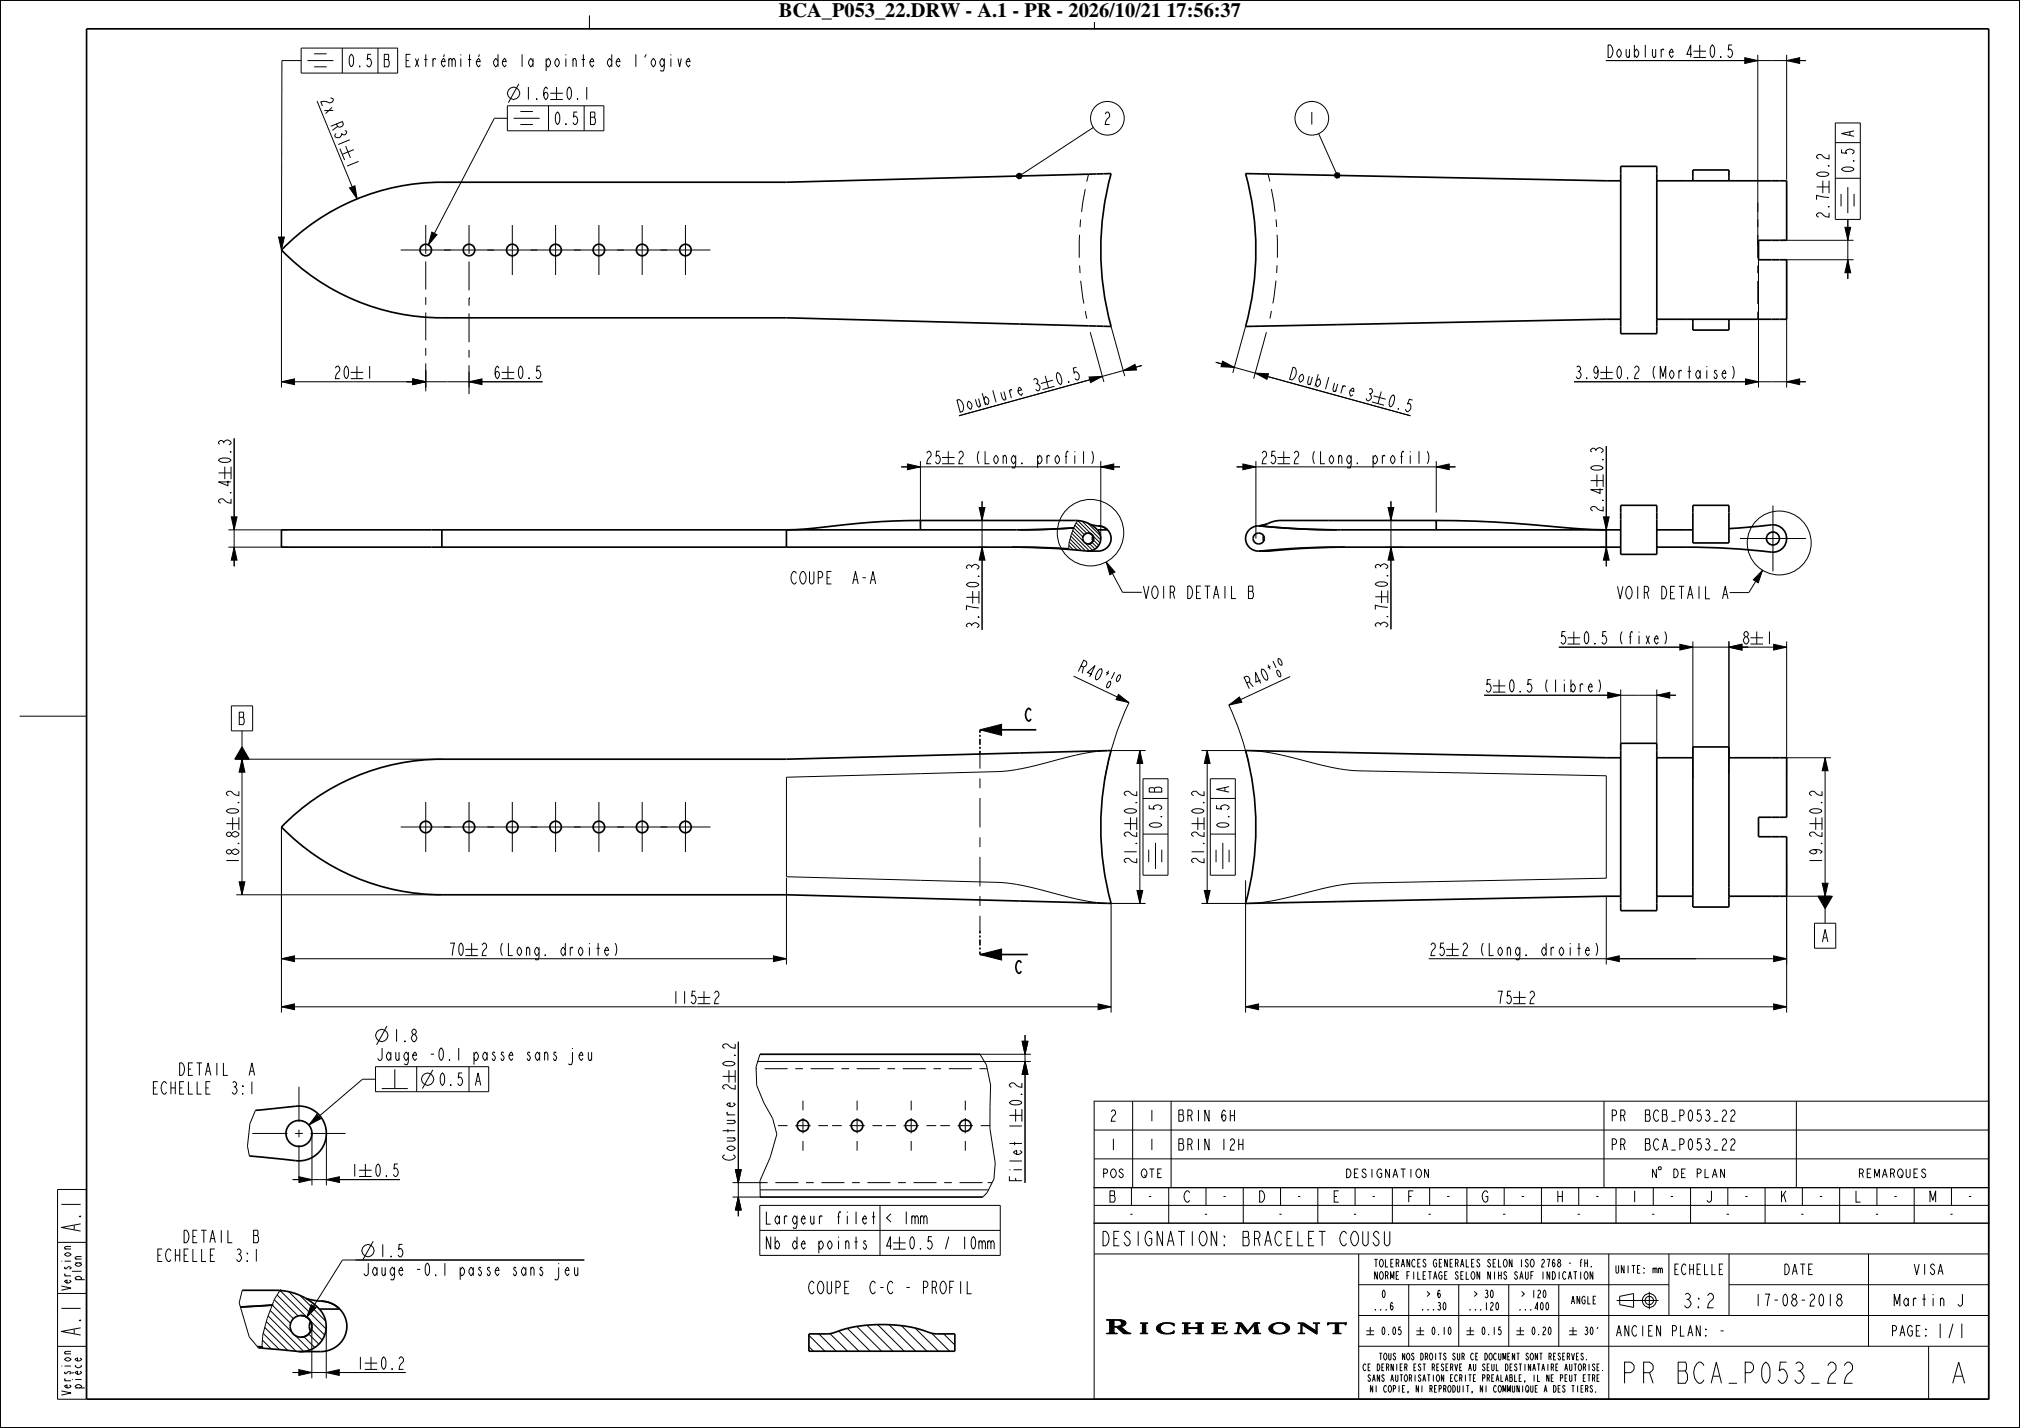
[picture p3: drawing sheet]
<svg xmlns="http://www.w3.org/2000/svg" width="420mm" height="297mm" viewBox="0 0 420 297" stroke-linecap="round" stroke-linejoin="round" font-family="sans-serif">
<g fill="none" stroke="#000" stroke-width=".35">
<path d="M0 0h420v297h-420zM18 6h395.5v285h-395.5zM337 37.6l-78-1.5a60 60 0 0 1 0 31.8l78-1.5M337 34.6h7.5v34.8h-7.5zM344.5 37.6h27v12.4h-5.9v4h5.9v12.4h-27M352 37.6v-2.2h7.5v2.2M58.5 52a46.5 46.5 0 0 1 33.4-14.1h71.6l67.5-1.8a60 60 0 0 0 0 31.8l-67.5-1.8h-71.6a46.5 46.5 0 0 1-33.4-14.1zM352 66.4v2.3h7.5v-2.3M91.9 110.2v3.6M191.4 108.3h32.7a6.2 6.2 0 0 1 2.6 .8M191.4 108.3a205 205 0 0 0-24.1 1.7l-3.8 .2v3.6M191.4 108.3v1.9"/>
<path d="M210.4 113.8h1.5M211.9 113.8a159.4 159.4 0 0 1 14.3 .8M211.9 113.8l10.3 .3M211.9 110.2l11.4-.4-5.4 .3zM211.9 110.2h-153.4v3.6h153.4M226.7 109.1h.1M226.7 109.1l1.5 1.1M226.8 109.1l1.5 .3M227.2 111.5l-.1 .5 .1 .5M228.2 110.2a2.63 2.63 0 0 1 .5 2.8 2.63 2.63 0 0 1-2.5 1.6M228.2 110.2h2.1M228.3 109.4l1 .2 1 .6"/>
<path d="M230.3 110.2h.1M230.3 110.2a2.65 2.65 0 0 1 .4 3.1 2.65 2.65 0 0 1-2.8 1.3h-1.7M259.7 110.2a2.63 2.63 0 0 0-.4 3 2.63 2.63 0 0 0 2.7 1.4M259.7 110.2h.1M261.7 109.4a2.79 2.79 0 0 0-2 .8M261.7 109.4h.3a160.4 160.4 0 0 0 16 .8M261.7 109.4l8.2 .6 8.1 .2M262 114.6h1.8M262 114.6h1.7M262.7 111.5l-.1 .5 .1 .5M263.5 109l-1.8 .4 1.8-.4M263.5 108.9v.1"/>
<path d="M263.5 108.9h.1M263.7 114.6h.1M263.8 114.6h.2M264 114.6h-.2M278 113.8a160.4 160.4 0 0 0-16 .8M278 110.2h59M278 113.8h59M278 113.8l-7 .2-7 .6M279.6 113.8h-1.6M298.6 108.3a304.2 304.2 0 0 1 29.6 1.7l5.8 .2v3.6M298.6 108.3h-32.2l-1.5 .1-1.4 .5M298.6 108.3v1.9"/>
<path d="M337 105.1h7.5v10.2h-7.5zM352 105.1h7.5v7.8h-7.5zM352 110.2h-7.5M359.5 109.9l7.8-.6a3 3 0 0 1 4.2 3 2.85 2.85 0 0 1-3.2 2.5l-10.8-.8-13-.2M203.8 152.8v.4M203.8 153.7v1.2M203.8 155.3v.4M203.8 156.2v.6M214.4 147.8l-.4-.5a1.41 1.41 0 0 0-.6 2.2l.4 .4h.2l.4-.4M215.5 151.8h-11.7v.6M337 157.6l-78-1.5a60 60 0 0 1 0 31.8l78-1.5M337 154.6h7.5v34.8h-7.5z"/>
<path d="M344.5 157.6h7.5M352 155.4h7.5v33.3h-7.5zM359.5 157.6h12v12.4h-5.9v4h5.9v12.4h-12M58.5 172a46.5 46.5 0 0 1 33.4-14.1h71.6l67.5-1.8a60 60 0 0 0 0 31.8l-67.5-1.8h-71.6a46.5 46.5 0 0 1-33.4-14.1zM203.8 193.5v.7M203.8 194.6v.4M203.8 195.4v1.3M203.8 197.1v.4M203.8 197.9v.6h9.9M259.7 187.9h.1M344.5 186.4h7.5M158 219.3h45.8"/>
<path d="M212.3 200.3l-.3-.5a1.41 1.41 0 0 0-.6 2.2l.4 .4h.2l.3-.4M53.1 230.9l8.4-.8a5.7 5.7 0 0 1 6.3 6.2 5.7 5.7 0 0 1-7.3 5l-8.6-.9M158.1 249h46.2M50 271.8l6.6-.4-6.6 .5M50.4 268.4h7a12.4 12.4 0 0 1 9 3.9M63.5 270l3.1 .6M64.6 274.8a2.15 2.15 0 0 0 0 2.1M66.4 272.3a5.2 5.2 0 0 1 1 5.6 5.2 5.2 0 0 1-4.8 3.2M66.4 272.3h4.2M66.6 270.6a5.6 5.6 0 0 1 4 1.6M70.6 272.2v.1M70.6 272.3a5.2 5.2 0 0 1 1 5.7 5.2 5.2 0 0 1-5 3.1h-4"/>
<path d="M168.2 277.4l4.7-.1a31.3 31.3 0 0 1 21.3 .1h4.3v3.6h-30.3zM53.5 280.1h1M53.7 280.3l8.3 .8M62 281.1h.6"/>
<circle cx="88.5" cy="52" r="1.2"/>
<circle cx="97.5" cy="52" r="1.2"/>
<circle cx="106.5" cy="52" r="1.2"/>
<circle cx="115.5" cy="52" r="1.2"/>
<circle cx="124.5" cy="52" r="1.2"/>
<circle cx="133.5" cy="52" r="1.2"/>
<circle cx="142.5" cy="52" r="1.2"/>
<circle cx="226.3" cy="112" r="1.13"/>
<circle cx="261.7" cy="112" r="1.15"/>
<circle cx="368.6" cy="112" r="1.35"/>
<circle cx="88.5" cy="172" r="1.2"/>
<circle cx="97.5" cy="172" r="1.2"/>
<circle cx="106.5" cy="172" r="1.2"/>
<circle cx="115.5" cy="172" r="1.2"/>
<circle cx="124.5" cy="172" r="1.2"/>
<circle cx="133.5" cy="172" r="1.2"/>
<circle cx="142.5" cy="172" r="1.2"/>
<circle cx="62.2" cy="235.7" r="2.7"/>
<circle cx="167" cy="234.1" r="1.2"/>
<circle cx="178.2" cy="234.1" r="1.2"/>
<circle cx="189.5" cy="234.1" r="1.2"/>
<circle cx="200.7" cy="234.1" r="1.2"/>
<circle cx="62.6" cy="275.9" r="2.25"/>
</g>
<g fill="none" stroke="#000" stroke-width=".21">
<path d="M62.6 12.6h-4l-.1 68M62.6 10h20.1v5.2h-20.1zM63.9 12.6h5.4M65.3 11.2h2.6M65.3 13.9h2.6M71.2 10v5.2M72.8 11.5l.3-.2a1.93 1.93 0 0 1 0 2.6 2.03 2.03 0 0 1-.3-2.4zM74.8 13.7l.1 .2zM77.2 11.3h-.7l-.1 1.1 .2-.2a.89 .89 0 0 1 .7 .8 .89 .89 0 0 1-.7 .9l-.4-.4M78.6 10v5.2M79.9 11.3h.8l.1 .2-.1 .9a1.19 1.19 0 0 1 0 1.5h-.8zM79.9 12.4h.8"/>
<path d="M107.9 17.5l-2.2 3.9M114.4 19.4h2.6M122.6 3.2v2.9M227.6 3.2v2.9M333.9 12.6h41.6M352.1 10.7h2.6M352.1 12h2.6M353.4 9.4v2.6M362.8 12l2.7 .6-2.7 .6zM365.5 11.4v39.7M371.5 12.6l2.7-.6v1.2zM371.5 11.4v26"/>
<path d="M65.9 21l8.4 20.4M70.7 30.9l1 2.4M71.9 30.4l1 2.4M72.7 39.1l1.1-.5 .5 2.8zM105.5 24.6h-2.7l-13.7 26.3M105.5 22h20.1v5.2h-20.1zM106.8 24.6h5.4M108.2 23.2h2.6M108.2 25.9h2.6M114 22v5.2M114.4 20.7h2.6M115.7 23.5l.2-.2a1.93 1.93 0 0 1 0 2.6 2.03 2.03 0 0 1-.2-2.4z"/>
<path d="M117.6 25.7l.2 .2zM120 23.3h-.7l-.1 1.1 .3-.2a.89 .89 0 0 1 .6 .8 .89 .89 0 0 1-.6 .9l-.4-.4M121.5 22v5.2M122.8 23.3h.8l.1 .2-.1 .9a1.19 1.19 0 0 1 0 1.5h-.8zM122.8 24.4h.8M211.4 36.3l.4-.3 .5 .1 .2 .5-.2 .5-.5 .1-.4-.3zM227.3 26.5l-14.9 9.8M274.2 27.8l3.6 8.1M277.5 36.2l.4-.3 .5 .1 .2 .5-.2 .5-.5 .1-.4-.4zM379 37.6v2.6M380.3 37.6v2.6M381.6 25.6h5.2v20h-5.2z"/>
<path d="M381.6 37.1h5.2M381.6 29.7h5.2M382.9 31.1v.7l1.1 .1-.2-.2a.89 .89 0 0 1 .8-.7 .89 .89 0 0 1 .9 .7l-.4 .3M383.1 35a2.03 2.03 0 0 1 2.4 .2 1.93 1.93 0 0 1-2.6 0zM384.2 38.9v5.4M384.6 27.4v.7M385.3 33.5l.2-.1zM385.5 27.2l-2.6 .6 2.6 .6M57.9 49.3h1.2l-.6 2.7zM83.3 52h64.4M88.5 46.8v6M88.5 54.4v5.8"/>
<path d="M89.8 48.3l1.1 .5-1.8 2.1zM97.5 46.8v6M97.5 54.4v6M106.5 46.8v10.4M115.5 46.8v10.4M124.5 46.8v10.4M133.5 46.8v10.4M142.5 46.8v10.4M365.6 54v26.6M370.4 50h15M371.1 54h14.3M371.5 54.2v26.4"/>
<path d="M382.8 40.3v2.6M383.6 47.3h1.2l-.6 2.7zM384.2 54l.6 2.7h-1.2zM384.2 45.6v12.4M385.5 40.3v2.6M58.5 79.4l2.7-.6v1.2zM58.5 79.4h54.3M72.9 77.5h2.6M72.9 78.8h2.6M74.2 76.2v2.6M85.8 78.8l2.7 .6-2.7 .6zM88.5 61.8v1.6"/>
<path d="M88.5 65v5.8M88.5 72.4v1.6M88.5 75.6v5.8M97.5 79.4l2.7-.6v1.2zM97.5 62h.1M97.5 62v1.6M97.5 65.2v6M97.5 72.8v1.6M97.5 76v6M104.3 77.5h2.6M104.3 78.8h2.6M105.6 76.2v2.6"/>
<path d="M217.3 78.2l.7 2.5M218.9 79.1l-2.5 .7M226.4 78.4l2.8-.1-2.4 1.3zM226.7 69.1l2.8 10.3M231 67.9l2.9 10.3M233.5 77.1l2.5-1.3 .3 1.1zM237.4 76l-38 10.5M252.8 75.3l40.5 11.2M254.2 75.1l2.4 1.3-2.7-.1zM259 67.9l-2.7 9.7M261 77.6l2.7 .1-.3 1.2zM263.3 69.1l-2.6 9.7"/>
<path d="M327.3 79.4h48.2M332.7 77.5h2.6M332.7 78.8h2.6M362.9 78.8l2.7 .6-2.7 .6zM371.5 79.4l2.7-.6v1.2zM46.7 97.1v2.6M48 97.1v2.6M48.7 91.2v26.6M187.4 97.1h45.5M188.7 96.5l2.7 .6-2.7 .6zM191.4 95.9v12.4M195.9 95.2h2.6"/>
<path d="M195.9 96.5h2.6M197.2 93.9v2.6M219.3 80.3l-2.5 .7M228.9 97.1l2.7-.6v1.2zM228.9 95.9v16.1M257.1 97.1h45.5M258.4 96.5l2.7 .6-2.7 .6zM261.1 95.9v16.1M265.6 95.2h2.6M265.6 96.5h2.6M266.9 93.9v2.6M285.3 83.6l2.5 .7"/>
<path d="M285.6 82.3l2.5 .7M287.2 81.4l-.7 2.5M298.6 97.1l2.7-.6v1.2zM298.6 95.9v10.7M332 98.7v2.6M333.3 98.7v2.6M334 92.8v25M47.5 113.8h12.4M47.5 110.2h12.2M48.1 107.5h1.2l-.6 2.7zM48.7 113.8l.6 2.7h-1.2zM203 108.3h2.4"/>
<path d="M203.4 113.8h2M203.6 105.6h1.2l-.6 2.7zM204.2 113.8l.6 2.7h-1.2zM204.2 104.3v26.7M222.2 114.3h.1M222.2 114.2l.1 .1M222.2 113.4l1 1M222.3 112.7l1.7 1.7M222.5 112.1l2.4 2.4M222.6 111.5l3.1 3.1M222.8 110.9l3.7 3.7M223 110.3l2.3 2.3"/>
<path d="M223.3 109.8l1.9 1.9M223.5 109.2l2 2M223.8 108.7l2.1 2.2M224.1 108.3a12.5 12.5 0 0 0-1.9 6M224.1 108.3h.1M224.1 108.3l2.8 2.8M225 108.4l3.9 3.9M225.6 112.9l1.6 1.6M226.1 108.8l2.7 2.7M226.6 113.1l1.1 1.1M227 112.8l1.1 1.1M227.2 111.4l1.5 1.5"/>
<path d="M227.3 112.3l1.2 1.1M230 116.9l1.8 2.1-1 .5zM230 116.9l3.4 6.3h4M288 113.8h3.7M288 108.3h2.5M288.6 105.6h1.2l-.6 2.7zM289.2 113.8l.6 2.7h-1.2zM289.2 104.3v26.6M332.8 113.8h1.2M332.8 110.2h1.2M333.4 107.5h1.2l-.6 2.7zM334 113.8l.6 2.7h-1.2z"/>
<path d="M361.8 112h13.7M366.5 118.6l-.9 2.6-1.1-.6zM366.5 118.6l-2.9 4.6h-4M368.6 105.2v13.7M202.2 122.9v2.6M203.5 122.9v2.6M287.3 122.8v2.6M288.6 122.8v2.6M324.1 134.6h47.4M325.9 132.7h2.6M325.9 134h2.6M327.2 131.4v2.6"/>
<path d="M349.3 134l2.7 .6-2.7 .6zM352 133.4v28.5M359.5 134.6l2.7-.6v1.2zM359.5 133.4v27.5M364 132.7h2.6M364 134h2.6M365.3 131.4v2.6M368.8 134l2.7 .6-2.7 .6zM371.5 133.4v27.5M4.1 149h13.9M48.1 146.8h4.4v5.2h-4.4zM49.1 157.9h43"/>
<path d="M50.3 155.3l1.5 2.6h-3zM50.3 157.9l.6 2.7h-1.2zM50.3 152v3.3M50.3 157.9v28.2M203.8 151.8l4.5-1.2v2.3zM203.8 156.8v3M223.2 140.6l11.5 5.5a60 60 0 0 0-5 16.2M228 156.3l-3.1 .5-3.5 .8a64.7 64.7 0 0 1-13.9 2.9l-44 1.2v20.6l43.4 1.2a42.1 42.1 0 0 1 11.9 2.2l5.3 1.3 3.9 .7M228 156.2v.1M230.3 156.1l-2.3 .2M231 156.1h7.2M232.6 144.4l2.1 1.7-2.7-.6z"/>
<path d="M237 156.1l.6 2.7h-1.2zM237 156.1v31.8M249.8 156.1h9.2M251 156.1l.6 2.7h-1.2zM251 156.1v31.8M255.5 146.6l2.2-1.6 .5 1.1zM259.7 156.1l2.3 .2M262 156.2v.1M262 156.3l4.4 .7 6.9 1.8a44.8 44.8 0 0 0 14.2 1.6l46.5 1v21.2l-49.2 1a55.3 55.3 0 0 0-15.6 2.7l-4.1 1-3.1 .4M268.2 140.7l-12.7 5.9a60 60 0 0 1 4.2 12.2M308.6 144.6h39.9M310.4 142.7h2.6"/>
<path d="M310.4 144h2.6M311.7 141.4v2.6M334.3 144l2.7 .6-2.7 .6zM337 143.4v11.2M344.5 144.6l2.7-.6v1.2zM344.5 143.4v11.2M371.5 157.6h9.2M379.5 157.6l.6 2.7h-1.2zM379.5 157.6v28.8M48.4 170v2.6M49.7 170v2.6M58.5 172v38.6"/>
<path d="M83.3 172h64.4M88.5 166.8v10.4M97.5 166.8v10.4M106.5 166.8v10.4M115.5 166.8v10.4M124.5 166.8v10.4M133.5 166.8v10.4M142.5 166.8v10.4M203.8 161.9v2M203.8 166v6.1M203.8 174.1v2.1M203.8 178.2v6.1"/>
<path d="M235 170v2.6M236.4 170v2.6M237.7 162h5.1v20h-5.1zM237.7 173.5h5.1M237.7 166.1h5.1M238.8 176.7v2.6M238.9 167.5v.7l1.1 .1-.2-.2a.89 .89 0 0 1 .9-.7 .89 .89 0 0 1 .9 .7l-.5 .3M238.9 164l.3-.2 .8 .2a1.19 1.19 0 0 1 1.6 0v.7h-2.7zM239.2 171.4a2.03 2.03 0 0 1 2.4 .2 1.93 1.93 0 0 1-2.7 0zM240 164v.7M240.2 175.3v5.4M241.3 169.9l.3-.1z"/>
<path d="M241.6 176.7v2.6M249.1 170v2.6M250.4 170v2.6M251.6 162h5.2v20h-5.2zM251.6 173.5h5.2M251.6 166.1h5.2M252.8 176.7v2.6M252.9 167.5v.7l1.1 .1-.2-.2a.89 .89 0 0 1 .9-.7 .89 .89 0 0 1 .9 .7l-.5 .3M253.2 171.4a2.03 2.03 0 0 1 2.4 .2 1.93 1.93 0 0 1-2.7 0zM254.3 175.3v5.4M254.7 163.8v.7M255.3 169.9l.3-.1z"/>
<path d="M255.6 163.6l-2.7 .6 2.7 .5M255.6 176.7v2.6M371.5 179.7v30.9M377.5 170v2.6M378.8 170v2.6M49.1 186.1h42.7M49.7 183.4h1.2l-.6 2.7zM58.5 199.4l2.7-.6v1.2zM58.5 199.4h105M96.8 197.5h2.6M96.8 198.8h2.6M98.1 196.2v2.6"/>
<path d="M160.8 198.8l2.7 .6-2.7 .6zM163.5 182.6v18M203.8 198.5l4.5-1.1v2.3zM203.8 186.4v2M203.8 190.5v3M228 187.7v.1M228 187.7l2.3 .2M236.4 185.2h1.2l-.6 2.7zM238.2 187.9h-7.2v22.7M249.8 187.9h9.2M250.4 185.2h1.2l-.6 2.7zM259 183.1v27.5"/>
<path d="M262 187.7l-2.3 .2M262 187.7v.1M297.1 199.4h74.4M300.7 197.5h2.6M300.7 198.8h2.6M302 196.2v2.6M334 199.4l2.7-.6v1.2zM334 186.4v14.2M368.8 198.8l2.7 .6-2.7 .6zM371.5 186.4h9.2M377.3 192h4.4v5.2h-4.4zM378 186.4h3l-1.5 2.6z"/>
<path d="M378.9 183.7h1.2l-.6 2.7zM379.5 189v3M58.5 209.4l2.7-.6v1.2zM58.5 209.4h172.5M80.5 213.4l-2.2 3.9M145.1 207.5h2.6M145.1 208.8h2.6M153.5 216.7v36.3M158 219.3l-.8 2.6 .1 3.9 1.5 3.6 1.8 3.2 .9 3.3-1.4 4.8-2.1 4.9 .1 3.4M203.6 219.3h10.7M203.8 219.3l1.3 2.2 .9 4.2-.2 9.1 1.1 7.1-.2 3.3-1.4 2.8-1 1M212.5 216.6h1.2l-.6 2.7z"/>
<path d="M213.1 215.3v30.7M228.3 208.8l2.7 .6-2.7 .6zM259 209.4l2.7-.6v1.2zM259 209.4h112.5M314.6 207.5h2.6M314.6 208.8h2.6M315.9 206.2v2.6M368.8 208.8l2.7 .6-2.7 .6zM52.5 235.7h7.3M53.1 230.9l-1.1 2.8-.6 4.7 .5 2M61.4 235.7h1.6M62.2 226v7.3"/>
<path d="M62.2 234.9v1.6M62.2 238.1v7.3M64.6 235.7h7.3M64.9 235.7v10.8M65.9 231.8l.8 .9-2.5 1.3zM67.9 235.7v10.8M78.1 221.9h23.5v5.2h-23.5zM78.1 224.5h-2.7l-11.2 9.5M79.4 226.4h5.4M82.1 222.4v4M86.6 221.9v5.2M90 222.5l-2.2 3.9"/>
<path d="M91.8 223.4l.2-.2a1.93 1.93 0 0 1 0 2.6 2.03 2.03 0 0 1-.2-2.4zM93.7 225.5l.1 .3zM96.1 223.2h-.7l-.1 1 .2-.2a.89 .89 0 0 1 .7 .9 .89 .89 0 0 1-.7 .9l-.3-.5M97.5 221.9v5.2M98.8 225.8l.6-2.6 .6 2.6M99.1 224.9h.6M150.3 223.9h2.6M151.6 222.6v2.6M152.9 222.6v2.6M157.5 220.8h56.8M209.9 232h2.6M211.2 230.7v2.6"/>
<path d="M212.5 230.7v2.6M213.1 220.8l.6 2.7h-1.2zM227.4 229h186.2M227.5 235h186M227.5 229v62M235.5 229v18M243.5 229v18M333.5 229v18M373.5 229v18M413.5 229v62M12 247.4h6v43.6h-6zM60.9 245.3h22.3"/>
<path d="M62.2 244.7l2.7 .6-2.7 .6zM67.9 245.3l2.7-.6v1.2zM74.7 243.4h2.6M74.7 244.7h2.6M76 242.1v2.6M77.6 258.2l-2.2 3.9M152.3 249h6M152.3 246h5.9M152.9 243.3h1.2l-.6 2.7zM153.5 249l.6 2.7h-1.2zM158 250.7h50v10.4h-50zM158 255.9h50"/>
<path d="M183 250.7v10.4M185.4 259.2h-1.1l.8-2v2.6M185.7 258.5h2.6M185.7 259.8h2.6M187 257.2v2.6M189.4 257.4l.2-.2a1.93 1.93 0 0 1 0 2.6 2.03 2.03 0 0 1-.2-2.4zM191.4 259.6l.1 .2zM193.7 257.2h-.6l-.2 1.1 .3-.2a.89 .89 0 0 1 .7 .8 .89 .89 0 0 1-.7 .9l-.4-.4M197.3 257.2l-.7 2.6M200.6 257.2v2.6M202.2 257.4l.2-.2a1.93 1.93 0 0 1 0 2.6 2.03 2.03 0 0 1-.2-2.4zM203.5 258.5l.3-.4h.2l.2 .4v1.3"/>
<path d="M203.5 258.1v1.7M204.2 258.5l.2-.4h.3l.2 .4v1.3M205.3 258.5l.3-.4h.2l.2 .4v1.3M205.3 258.1v1.7M205.5 247.5h-47.5M206 258.5l.3-.4h.2l.2 .4v1.3M227.4 247h186.2M227.4 254.4h186.2M227.5 250.7h186M227.5 241h186M235.3 247v3.7M243 247v7.4"/>
<path d="M250.8 247v3.7M258.5 247v7.4M266.3 247v3.7M274 247v7.4M281.8 247v3.7M289.5 247v7.4M297.3 247v3.7M305 247v7.4M312.8 247v3.7M320.5 247v7.4M328.2 247v3.7M336 247v7.4"/>
<path d="M343.7 247v3.7M344.4 243.1v1.8l-.8-1.8v1.8M344.8 242.8l.5-.1 .1 .4-.4 .2zM348 243.1a.9 .9 0 0 1 .9 .9 .9 .9 0 0 1-.9 .9zM351.5 247v7.4M352.9 244h.5l.3-.3v-.3l-.3-.3h-.5v1.8M359.2 247v3.7M367 247v7.4M374.7 247v3.7M382.5 247v7.4M390.2 247v3.7M398 247v7.4"/>
<path d="M405.7 247v3.7M12 269h6M50.4 268.4l-.7 2.6 2.1 7 1.9 2.3M54.6 278.7l1.8 1.9M54.7 277.3l3.4 3.4M55 276.1l4.8 4.8M55.4 274.9l6.1 6.1M55.7 273.7l7.4 7.4M56.2 272.6l4.5 4.5M56.6 271.4l3.8 3.8M57 270.3l4 4M57.6 269.3l4.4 4.4"/>
<path d="M58.2 268.4l-1.1 1.8-1.6 4-.9 3.4-.2 2.8M58.2 268.4h.1M58.2 268.4l5.6 5.6M60.1 268.7l7.7 7.7M61.4 277.8l3 3M62.4 269.4l5.3 5.4M63.2 278l2.2 2.3M64.2 277.4l2.1 2.2M64.5 274.6l3 3.1M64.7 271.3l1 .7-1.9 2zM64.7 276.5l2.3 2.2M64.8 275.9v10.8"/>
<path d="M67.8 275.9v10.8M121.5 262.1h-50.3l-7.4 11.9M168.2 277.7l3.3 3.3M170.3 277.4l3.6 3.6M172.6 277.4l3.6 3.6M174.4 276.8l4.2 4.2M176.2 276.3l4.7 4.7M178.1 275.9l5.2 5.1M180.2 275.6l5.5 5.4M182.5 275.5l5.5 5.5M184.9 275.5l5.5 5.5M187.4 275.7l5.3 5.3"/>
<path d="M190.3 276.2l4.8 4.8M193.7 277.3l3.7 3.7M196.2 277.4l2.3 2.4M227.5 260.8h186M230.1 277.4h2.2M230.4 274.6l.3 .3M230.6 277.3h1.2M230.6 274.7h1M230.7 277.2h1M230.7 274.8h.9M230.7 277.1h.9M230.7 274.9h.9"/>
<path d="M230.7 274.9v2.2l-.2 .2h-.4v.1h2.2v-.1l-.6-.2-.1-1.1h.5l1.6 1.4h1.5v-.1l-1-.4M230.7 275h.9M230.7 275.1h.9M230.7 275.2h.9M230.7 275.3h.9M230.7 275.4h.9M230.7 275.5h.9M230.7 275.6h.9M230.7 275.7h.9M230.7 275.8h.9M230.7 275.9h.9M230.7 276h2.4"/>
<path d="M230.7 276.1h.9M230.7 276.2h.9M230.7 276.3h.9M230.7 276.4h.9M230.7 276.5h.9M230.7 276.6h.9M230.7 276.7h.9M230.7 276.8h.9M230.7 276.9h.9M230.7 277h.9M231.6 274.6l1.3 .2 .3 .3-.1 .4-.5 .3-1 .1zM232.2 276.1h1"/>
<path d="M232.3 276.2h1M232.4 276.3h1M232.4 275.9h.9M232.5 276.4h1M232.6 276.5h1.1M232.7 274.7h.9M232.7 276.6h1.1M232.8 275.8h.8M232.8 276.7h1.1M232.9 274.8h.9M232.9 276.8h1.1M233 275.7h.8"/>
<path d="M233 274.9h1M233 276.9h1.1M233.1 275.6h.8M233.1 275h.9M233.1 275.5h.9M233.1 275.1h1M233.1 277h1.1M233.2 275.4h.9M233.2 275.2h.9M233.2 275.3h.9M233.2 277.1h1.2M233.3 274.6h-3.2v-.1h2.6l1.1 .2 .3 .3-.1 .4-1 .5 1.2 1"/>
<path d="M233.4 277.2h1.2M233.5 277.3h1.4M233.6 277.4h1.6M237.1 277.3l1.6 .1zM237.1 275.1l1.6 .1zM237.3 275.2l.2 .2M237.5 277.2h.8M237.5 275.3h.8M237.5 277.1h.7M237.5 275.4h.7M237.5 275.6h.7M237.5 275.4v1.7"/>
<path d="M237.5 275.7h.7M237.5 275.5h.7M237.5 276h.7M237.5 276.2h.7M237.5 276.1h.7M237.5 275.9h.7M237.5 275.8h.7M237.5 276.4h.7M237.5 276.3h.7M237.5 277.1l-.2 .2M237.5 276.9h.7M237.5 277h.7"/>
<path d="M237.5 276.8h.7M237.5 276.7h.7M237.5 276.6h.7M237.5 276.5h.7M238.2 275.4v1.7M238.2 277.1l.2 .2M238.4 275.2l-.2 .2M240.5 276.3h.7M240.5 276.2h.7M240.5 276.4h.7M240.5 276.5h.8M240.5 276.1h.7"/>
<path d="M240.5 276.6h.8M240.5 276h.8M240.6 276.7h.8M240.6 275.9h.7M240.6 276.8h.8M240.6 275.8h.8M240.7 276.9h.8M240.7 275.7h.7M240.8 277h.8M240.8 275.6h.7M241 277.1h.8M241 275.5h.7"/>
<path d="M241.2 275.4h.6M241.2 277.2h.8M241.4 275.3h.7M241.4 277.3h.9M241.8 275.2h1.8M241.8 277.4h1.8M243.3 275.3h.8M243.3 277.3h.8M243.6 277.2h.5M243.6 275.4h.5M243.8 277.1h.3M243.8 275.5h.3"/>
<path d="M243.9 277h.2M243.9 275.6h.3M244 275.7h.2M244 276.9h.2M244 275.8h.1M244 275.8h.2l-.1-.6-2.1-.1-1.2 .5-.3 .3v.4l.3 .6 .8 .4 1 .1 1.5-.1M244 275.8l-.5-.5-1.2-.1-.8 .4-.3 .6 .3 .7 .8 .4 1.1-.1 .6-.4M244 276.8h.1M244 276.8h.2l-.1 .5M245.8 275.2h1.7M245.8 277.4h1.7M246.2 277.3h.9"/>
<path d="M246.2 275.3h.9M246.3 277.2h.7M246.3 275.4h.7M246.3 275.9h.7M246.3 276.3h3.5M246.3 276.8h.7M246.3 276.7h.7M246.3 276.6h.7M246.3 276.5h.7M246.3 276.4h.7M246.3 275.5h.7M246.3 277.1h.7"/>
<path d="M246.3 277h.7M246.3 276.9h.7M246.3 276.2h3.5M246.3 276.1h.7M246.3 276h.7M246.3 275.8h.7M246.3 275.7h.7M246.3 275.6h.7M247 276.3v.9M248.6 277.4h1.7M248.6 275.2h1.7M249 277.3h.9"/>
<path d="M249 275.3h.9M249.1 277.2h.7M249.1 275.4h.7M249.1 275.9h.7M249.1 275.5h.7M249.1 276.1h.7M249.1 276h.7M249.1 275.8h.7M249.1 275.7h.7M249.1 275.6h.7M249.1 276.3l-.1 .9-.4 .2h1.7l-.5-.3v-1.7l.5-.3h-1.7l.5 .3v.7h-2.1v-.8l.5-.2h-1.7l.5 .3v1.7l-.5 .3h1.7l-.5-.2M249.1 276.4h.7"/>
<path d="M249.1 276.5h.7M249.1 276.7h.7M249.1 276.6h.7M249.1 276.8h.7M249.1 276.9h.7M249.1 277h.7M249.1 277.1h.7M252.2 275.2l.2 .2M252.4 277.2h.9M252.4 275.3h.7M252.4 277.1h.8M252.4 275.4h.7"/>
<path d="M252.4 275.4v1.7M252.4 275.5h.7M252.4 275.7h.7M252.4 275.6h.7M252.4 275.8h.7M252.4 275.9h.7M252.4 276h.7M252.4 276.1h.7M252.4 276.2h2.1M252.4 276.3h.7M252.4 276.4h.7M252.4 276.5h.7"/>
<path d="M252.4 276.6h.7M252.4 276.7h.7M252.4 276.9h.7M252.4 276.8h.7M252.4 277h.7M252.4 277.1l-.2 .2M253.1 277l.2 .2 1.1 .1 .8-.4-.2 .5h-3.1l3.1-.1M253.1 276.1h1l.4-.2v.7l-.5-.3h-.9v.7M254.1 276.1h.4M254.2 276.3h.3M254.3 276h.2M254.3 276.4h.2"/>
<path d="M254.3 275.9h.2M254.3 276.5h.2M254.5 275.3h.3M254.6 275.4h.2M254.6 277.2h.5M254.6 275.5h.2M254.7 275.6h.1M254.7 275.6l-.3-.3h-1.3v.8M254.8 277.1h.3M254.8 275.2l-2.9-.1h2.9v.5h-.1M254.9 277h.3M255 276.9h.2"/>
<path d="M256.6 277.3h1.5M257.1 277.2h.5M257.2 277.1h.3M257.3 277.1l-.2 .2-.5 .1h1.5l-.4-.1-.2-.2M257.3 277h.2M257.3 276.9h.3M257.3 276.8h.3M257.3 275.2h.9M257.3 276.7h.3M257.3 276.6h.3M257.3 276.5h.3M257.4 276.4h.2"/>
<path d="M257.4 276.3h.3M257.4 276.2h.3M257.4 276.1h.3M257.4 276h.3M257.4 275.3l-.4-.2h1.1l1.4 1.7 1.3-1.7h1.2l-.4 .1-.2 .3M257.4 275.3l-.1 1.8M257.4 275.3h.9M257.4 275.9h.3M257.5 275.8h.2M257.5 275.7h.2M257.5 275.6h1M257.5 275.4h.9"/>
<path d="M257.5 275.5h1M257.5 277.1l.3-1.5 1.5 1.8 1.4-1.8 .2 1.6M257.9 275.7h.7M257.9 275.8h.8M258 275.9h.8M258.1 276h.7M258.2 276.1h.7M258.2 276.2h.8M258.3 276.3h.8M258.4 276.4h.8M258.5 276.5h.7M258.5 276.6h.8"/>
<path d="M258.6 276.7h.8M258.7 276.8h1M258.8 276.9h.9M258.9 277h.7M258.9 277.1h.6M259 277.2h.4M259.1 277.3h.3M259.2 277.4h.1M259.5 276.7h.3M259.6 276.6h.3M259.7 276.5h.3M259.8 276.4h.3"/>
<path d="M259.9 276.3h.2M259.9 276.2h.3M260 276.1h.3M260.1 276h.3M260.2 275.9h.2M260.3 275.8h.2M260.3 275.7h.3M260.4 275.6h.3M260.4 277.3h1.8M260.5 275.5h1M260.6 275.4h.8M260.6 275.3h.9"/>
<path d="M260.7 275.2h.9M260.7 275.6h.8M260.8 275.7h.7M260.8 275.8h.7M260.8 275.9h.7M260.8 276h.7M260.8 276.1h.7M260.8 276.2h.7M260.8 276.3h.8M260.8 276.4h.8M260.9 276.5h.7M260.9 276.6h.7"/>
<path d="M260.9 276.7h.7M260.9 277.2h.8M260.9 276.8h.7M260.9 276.9h.7M260.9 277h.8M260.9 277.1h.8M261.4 275.5l.3 1.6 .5 .3h-1.8l.5-.2M263.8 276.3h.8M263.8 276.4h.8M263.8 276.2h.8M263.8 276.5h.8M263.9 276.1h.7"/>
<path d="M263.9 276.6h.8M263.9 276h.7M263.9 276.7h.8M264 275.9h.7M264 276.8h.8M264 275.8a3 3 0 0 1 4.1 .2 1.17 1.17 0 0 1-1.1 1.3 2.81 2.81 0 0 1-3.1-.7v-.5zM264 275.8h.7M264.1 276.9h.8M264.1 275.7h.7M264.2 277h.8M264.3 275.6h.6M264.3 277.1h.9"/>
<path d="M264.4 275.5h.6M264.5 277.2h.8M264.6 275.4h.6M264.8 277.3h.8M264.8 275.7a1.54 1.54 0 0 1 2.6 .7 1.48 1.48 0 0 1-1.5 .9 1.48 1.48 0 0 1-1.3-1.2zM264.9 275.3h.5M265.1 277.4h1.6M265.3 275.2h1.5M266.4 275.3h.8M266.5 277.3h.6M266.7 275.4h.7M266.8 277.2h.5"/>
<path d="M266.9 275.5h.7M267 277.1h.5M267 275.6h.8M267.1 277h.6M267.1 275.7h.8M267.2 276.9h.6M267.2 275.8h.8M267.3 276.8h.6M267.3 275.9h.8M267.3 276h.8M267.3 276.7h.7M267.4 276.1h.7"/>
<path d="M267.4 276.6h.7M267.4 276.2h.8M267.4 276.5h.7M267.4 276.3h.8M267.4 276.4h.7M269.9 277.3l1.4 .1zM270.2 275.2l.3 .3v1.5M270.4 277.2h.4M270.4 275.3h.9M270.5 277.1h.2M270.5 275.4h1M270.5 277h.2"/>
<path d="M270.5 275.5h1.2M270.5 277l-.3 .3M270.5 276.9h.2M270.5 276.8h.2M270.5 276.7h.2M270.5 276.6h.2M270.5 276.5h.2M270.5 276.4h.2M270.5 276.3h.2M270.5 276.2h.2M270.5 276.1h.2M270.5 276h.2"/>
<path d="M270.5 275.9h.2M270.5 275.8h.2M270.5 275.7h.2M270.5 275.6h.2M270.7 277l.1 .2M270.8 277.2l.2 .1M270.9 275.6h.9M271 275.7h1M271.2 275.8h.9M271.2 275.2l-1.3-.1h1.2l2.5 1.7v-1.3l-.3-.3M271.3 275.9h1M271.5 276h.9"/>
<path d="M271.6 276.1h1M271.8 276.2h.9M271.9 276.3h1M272.1 276.4h1M272.3 276.5h.9M272.4 276.6h1M272.6 276.7h.9M272.7 276.8h1.2M272.9 276.9h1M273 275.1l1.4 .1zM273 277h.9M273.2 277.1h.7"/>
<path d="M273.3 277.2h.6M273.5 277.3h.4M273.5 275.3h.4M273.6 275.4h.3M273.6 275.5h.3M273.6 275.6h.3M273.6 276h.3M273.6 276.2h.3M273.6 276.1h.3M273.6 275.9h.3M273.6 275.8h.3M273.6 275.7h.3"/>
<path d="M273.6 276.7h.3M273.6 276.6h.3M273.6 276.5h.3M273.6 276.4h.3M273.6 276.3h.3M273.7 277.4h.2M274.2 275.2l-.3 .3v2l-3.2-2v1.5M276 275.5h.2M276 275.4h.3M276 275.3h.5M276 275.2h3.9M276.1 275.1h.2"/>
<path d="M277.1 277.3l1.8 .1zM277.6 277.2h.8M277.6 277.1h.7M277.6 277h.7M277.6 276.9h.7M277.6 276.8h.7M277.6 276.7h.7M277.6 276.6h.7M277.6 276.5h.7M277.6 276.4h.7M277.6 276.3h.7M277.6 276.2h.7"/>
<path d="M277.6 276.1h.7M277.6 276h.7M277.6 275.9h.7M277.6 275.8h.7M277.6 275.7h.7M277.6 275.6h.7M277.6 275.5h.7M277.6 275.4h.7M277.6 275.3v1.8l-.2 .2M278.3 275.3v1.8l.3 .2M279.5 275.3h.4M279.6 275.4l.1 .2"/>
<path d="M279.7 275.4h.2M279.7 275.5h.2M279.7 275.6h.1M279.8 275.1h.1M279.9 275.1h-3.5l-.3-.1-.1 .6 .6-.3 3 .1M279.9 275.1v.5h-.2M282.5 273.6h131M282.5 267.2h64.5M282.5 260.8v30.2M284.1 276.8h1.6M284.1 277.6h1.6M284.9 276v1.6"/>
<path d="M287.5 276.1l.1-.1a1.19 1.19 0 0 1 0 1.6 1.25 1.25 0 0 1-.1-1.5zM288.7 277.5l.1 .1zM289.7 276.1l.2-.1a1.19 1.19 0 0 1 0 1.6 1.25 1.25 0 0 1-.2-1.5zM291.3 276h-.4l-.1 .7 .1-.2a.55 .55 0 0 1 .5 .6 .55 .55 0 0 1-.5 .5l-.2-.3M292.9 267.2v12.8M294.5 276.8h1.6M294.5 277.6h1.6M295.3 276v1.6M297.9 276.1l.1-.1a1.19 1.19 0 0 1 0 1.6 1.25 1.25 0 0 1-.1-1.5zM299.1 277.5l.1 .1zM300.3 276v1.6M301.3 276.1l.1-.1a1.19 1.19 0 0 1 0 1.6 1.25 1.25 0 0 1-.1-1.5z"/>
<path d="M303.3 267.2v12.8M304.9 276.8h1.6M304.9 277.6h1.6M305.7 276v1.6M308.3 276.1l.1-.1a1.19 1.19 0 0 1 0 1.6 1.25 1.25 0 0 1-.1-1.5zM309.5 277.5l.1 .1zM310.7 276v1.6M312.1 276h-.4l-.1 .7 .1-.2a.55 .55 0 0 1 .5 .6 .55 .55 0 0 1-.5 .5l-.2-.3M313.7 267.2v12.8M315.3 276.8h1.6M315.3 277.6h1.6M316.1 276v1.6"/>
<path d="M318.7 276.1l.1-.1a1.19 1.19 0 0 1 0 1.6 1.25 1.25 0 0 1-.1-1.5zM319.9 277.5l.1 .1zM320.8 276.3l.2-.3 .4 .3-.6 1.3h.6M322.1 276.1l.1-.1a1.19 1.19 0 0 1 0 1.6 1.25 1.25 0 0 1-.1-1.5zM324.1 267.2v12.8M326.3 276.8h1.6M326.3 277.6h1.6M327.1 276v1.6M329.6 276.1l.3-.1 .2 .3-.2 .4a.49 .49 0 0 1 .3 .5 .49 .49 0 0 1-.5 .4l-.2-.3M329.7 276.7h.2M330.8 276.1l.1-.1a1.19 1.19 0 0 1 0 1.6 1.25 1.25 0 0 1-.1-1.5zM332.3 276l-.3 .4"/>
<path d="M334.5 260.8v30.2M336.1 270.5h8.7M336.8 269.6l2.9-.6v2.9l-2.9-.6zM342.9 268.7v3.6M347 260.8v12.8M359.5 260.8v12.8M359.5 267.2h54M388.5 260.8v19.2M54.5 280.2l.2 .2M60.8 285.5h23.5M62.1 284.9l2.7 .6-2.7 .6zM67.8 285.5l2.7-.6v1.2z"/>
<path d="M75.8 283.5h2.6M75.8 284.8h2.6M77.1 282.2v2.6M168.2 280.1l.9 .9M227.4 291h186.2M282.5 280h131M401 280v11"/>
<circle cx="106.8" cy="19.4" r="1.28"/>
<circle cx="230.3" cy="24.6" r="3.5"/>
<circle cx="272.8" cy="24.6" r="3.5"/>
<circle cx="226.7" cy="110.8" r="6.9"/>
<circle cx="369.9" cy="112.9" r="6.6"/>
<circle cx="79.4" cy="215.4" r="1.28"/>
<circle cx="88.9" cy="224.5" r="1.28"/>
<circle cx="76.5" cy="260.1" r="1.28"/>
<circle cx="342.9" cy="270.5" r="1.44"/>
<circle cx="342.9" cy="270.5" r=".86"/>
</g>
<g fill="#000">
<path d="M362.8 12l2.7 .6-2.7 .6zM371.5 12.6l2.7-.6v1.2zM211.4 36.3l.4-.3 .5 .1 .2 .5-.2 .5-.5 .1-.4-.3zM277.5 36.2l.4-.3 .5 .1 .2 .5-.2 .5-.5 .1-.4-.4zM57.9 49.3h1.2l-.6 2.7zM72.7 39.1l1.1-.5 .5 2.8zM89.8 48.3l1.1 .5-1.8 2.1zM384.2 54l.6 2.7h-1.2zM383.6 47.3h1.2l-.6 2.7zM58.5 79.4l2.7-.6v1.2zM85.8 78.8l2.7 .6-2.7 .6zM97.5 79.4l2.7-.6v1.2z"/>
<path d="M226.4 78.4l2.8-.1-2.4 1.3zM233.5 77.1l2.5-1.3 .3 1.1zM254.2 75.1l2.4 1.3-2.7-.1zM261 77.6l2.7 .1-.3 1.2zM362.9 78.8l2.7 .6-2.7 .6zM371.5 79.4l2.7-.6v1.2zM188.7 96.5l2.7 .6-2.7 .6zM228.9 97.1l2.7-.6v1.2zM258.4 96.5l2.7 .6-2.7 .6zM298.6 97.1l2.7-.6v1.2zM48.7 113.8l.6 2.7h-1.2zM48.1 107.5h1.2l-.6 2.7z"/>
<path d="M203.6 105.6h1.2l-.6 2.7zM204.2 113.8l.6 2.7h-1.2zM230 116.9l1.8 2.1-1 .5zM288.6 105.6h1.2l-.6 2.7zM289.2 113.8l.6 2.7h-1.2zM334 113.8l.6 2.7h-1.2zM333.4 107.5h1.2l-.6 2.7zM366.5 118.6l-.9 2.6-1.1-.6zM349.3 134l2.7 .6-2.7 .6zM359.5 134.6l2.7-.6v1.2zM368.8 134l2.7 .6-2.7 .6zM50.3 157.9l.6 2.7h-1.2z"/>
<path d="M50.3 155.3l1.5 2.6h-3zM203.8 151.8l4.5-1.2v2.3zM232.6 144.4l2.1 1.7-2.7-.6zM237 156.1l.6 2.7h-1.2zM251 156.1l.6 2.7h-1.2zM255.5 146.6l2.2-1.6 .5 1.1zM334.3 144l2.7 .6-2.7 .6zM344.5 144.6l2.7-.6v1.2zM379.5 157.6l.6 2.7h-1.2zM49.7 183.4h1.2l-.6 2.7zM58.5 199.4l2.7-.6v1.2zM160.8 198.8l2.7 .6-2.7 .6z"/>
<path d="M203.8 198.5l4.5-1.1v2.3zM236.4 185.2h1.2l-.6 2.7zM250.4 185.2h1.2l-.6 2.7zM334 199.4l2.7-.6v1.2zM368.8 198.8l2.7 .6-2.7 .6zM378 186.4h3l-1.5 2.6zM378.9 183.7h1.2l-.6 2.7zM58.5 209.4l2.7-.6v1.2zM212.5 216.6h1.2l-.6 2.7zM228.3 208.8l2.7 .6-2.7 .6zM259 209.4l2.7-.6v1.2zM368.8 208.8l2.7 .6-2.7 .6z"/>
<path d="M65.9 231.8l.8 .9-2.5 1.3zM213.1 220.8l.6 2.7h-1.2zM62.2 244.7l2.7 .6-2.7 .6zM67.9 245.3l2.7-.6v1.2zM153.5 249l.6 2.7h-1.2zM152.9 243.3h1.2l-.6 2.7zM64.7 271.3l1 .7-1.9 2zM62.1 284.9l2.7 .6-2.7 .6zM67.8 285.5l2.7-.6v1.2z"/>
</g>
<g fill="none" stroke="#000" stroke-width=".21" stroke-dasharray="1.6 1.6 4.8 1.6" stroke-linecap="butt">
<path d="M226.3 36.2a64.5 64.5 0 0 0 0 31.6M263.7 36.2a64.5 64.5 0 0 1 0 31.6M365.5 66.4v-24.3M167 234.1h-5.2M167 234.1h5.2M167 234.1v5.2M167 234.1v-5.2M178.2 234.1h-5.2M178.2 234.1h5.2M178.2 234.1v5.2M178.2 234.1v-5.2M189.5 234.1h-5.2"/>
<path d="M189.5 234.1h5.2M189.5 234.1v5.2M189.5 234.1v-5.2M200.7 234.1h-5.2M200.7 234.1h5.2M200.7 234.1v5.2M200.7 234.1v-5.2M205.3 222.3h-48.1M158 246h47.4M205.4 246h.9"/>
</g>
<path d="M162 .6h96v3.8h-96z" fill="#fff"/>
<g font-size="5.7">
<text x="336.3" y="287.7">PR BCA_P053_22</text>
<text x="405" y="287.7">A</text>
</g>
<g font-size="5.2">
<text x="16.8" y="256.9" transform="rotate(-90 16.8 256.9)">A.1</text>
<text x="16.8" y="278.5" transform="rotate(-90 16.8 278.5)">A.1</text>
</g>
<text font-size="4.2" x="162" y="3.5">BCA_P053_22.DRW - A.1 - PR - 2026/10/21 17:56:37</text>
<g font-size="3.9">
<text x="228.8" y="259.1">DESIGNATION:BRACELET COUSU</text>
<text x="349.2" y="272">3:2</text>
<text x="402.3" y="278.3">1/1</text>
</g>
<g font-size="3.4">
<text x="333.9" y="12">Doublure4</text>
<text x="355.1" y="12">0.5</text>
<text x="84" y="13.9">Extrémité de la pointe de l'ogive</text>
<text x="66.5" y="20.8" transform="rotate(68 66.5 20.8)">2x R31</text>
<text x="109" y="20.7">1.6</text>
<text x="117.4" y="20.7">0.1</text>
<text x="229.5" y="25.9">2</text>
<text x="272.1" y="25.9">1</text>
<text x="71.8" y="33.7" transform="rotate(68 71.8 33.7)">1</text>
<text x="380.3" y="37.1" transform="rotate(-90 380.3 37.1)">0.2</text>
<text x="380.3" y="45.6" transform="rotate(-90 380.3 45.6)">2.7</text>
<text x="69.3" y="78.8">20</text>
<text x="75.9" y="78.8">1</text>
<text x="102.5" y="78.8">6</text>
<text x="107.3" y="78.8">0.5</text>
<text x="219.7" y="80.2" transform="rotate(-15 219.7 80.2)">0.5</text>
<text x="267.7" y="78.8" transform="rotate(15 267.7 78.8)">Doublure3</text>
<text x="327.3" y="78.8">3.9</text>
<text x="335.8" y="78.8">0.2 (Mortaise)</text>
<text x="199.2" y="85.8" transform="rotate(-15 199.2 85.8)">Doublure3</text>
<text x="288.2" y="84.4" transform="rotate(15 288.2 84.4)">0.5</text>
<text x="48" y="96.6" transform="rotate(-90 48 96.6)">0.3</text>
<text x="192.2" y="96.5">25</text>
<text x="198.9" y="96.5">2 (Long. profil)</text>
<text x="262" y="96.5">25</text>
<text x="268.7" y="96.5">2 (Long. profil)</text>
<text x="333.3" y="98.2" transform="rotate(-90 333.3 98.2)">0.3</text>
<text x="48" y="105.1" transform="rotate(-90 48 105.1)">2.4</text>
<text x="333.3" y="106.7" transform="rotate(-90 333.3 106.7)">2.4</text>
<text x="162.8" y="121.5">COUPE</text>
<text x="176.3" y="121.5">A-A</text>
<text x="203.5" y="122.5" transform="rotate(-90 203.5 122.5)">0.3</text>
<text x="237.4" y="124.5">VOIR DETAILB</text>
<text x="288.6" y="122.4" transform="rotate(-90 288.6 122.4)">0.3</text>
<text x="336" y="124.5">VOIR DETAILA</text>
<text x="203.5" y="131" transform="rotate(-90 203.5 131)">3.7</text>
<text x="288.6" y="130.9" transform="rotate(-90 288.6 130.9)">3.7</text>
<text x="324.1" y="134">5</text>
<text x="329" y="134">0.5 (fixe)</text>
<text x="362.1" y="134">8</text>
<text x="367" y="134">1</text>
<text x="223.8" y="139.5" transform="rotate(26 223.8 139.5)">R40</text>
<text x="259.4" y="143.4" transform="rotate(-25 259.4 143.4)">R40</text>
<text x="308.6" y="144">5</text>
<text x="313.4" y="144">0.5 (libre)</text>
<text x="49.4" y="150.7">B</text>
<text x="49.7" y="169.6" transform="rotate(-90 49.7 169.6)">0.2</text>
<text x="236.4" y="169.6" transform="rotate(-90 236.4 169.6)">0.2</text>
<text x="250.4" y="169.6" transform="rotate(-90 250.4 169.6)">0.2</text>
<text x="378.8" y="169.6" transform="rotate(-90 378.8 169.6)">0.2</text>
<text x="49.7" y="179.9" transform="rotate(-90 49.7 179.9)">18.8</text>
<text x="236.4" y="179.9" transform="rotate(-90 236.4 179.9)">21.2</text>
<text x="250.4" y="179.9" transform="rotate(-90 250.4 179.9)">21.2</text>
<text x="378.8" y="179.9" transform="rotate(-90 378.8 179.9)">19.2</text>
<text x="378.6" y="195.9">A</text>
<text x="93.1" y="198.8">70</text>
<text x="99.8" y="198.8">2 (Long. droite)</text>
<text x="297.1" y="198.8">25</text>
<text x="303.7" y="198.8">2 (Long. droite)</text>
<text x="139.6" y="208.8">115</text>
<text x="148.1" y="208.8">2</text>
<text x="311" y="208.8">75</text>
<text x="317.7" y="208.8">2</text>
<text x="78.1" y="220.6">Jauge -0.1 passe sans jeu</text>
<text x="81.5" y="216.7">1.8</text>
<text x="29.6" y="227.6">ECHELLE</text>
<text x="35.2" y="223.7">DETAIL</text>
<text x="47.2" y="227.6">3:1</text>
<text x="51.3" y="223.7">A</text>
<text x="152.9" y="222.1" transform="rotate(-90 152.9 222.1)">0.2</text>
<text x="212.5" y="230.2" transform="rotate(-90 212.5 230.2)">0.2</text>
<text x="72.8" y="244.7">1</text>
<text x="77.7" y="244.7">0.5</text>
<text x="152.9" y="241.5" transform="rotate(-90 152.9 241.5)">Couture2</text>
<text x="212.5" y="246" transform="rotate(-90 212.5 246)">Filet 1</text>
<text x="158.9" y="254.6">Largeur filet&lt; 1mm</text>
<text x="30.5" y="262.4">ECHELLE</text>
<text x="36.2" y="258.5">DETAIL</text>
<text x="48.1" y="262.4">3:1</text>
<text x="52.2" y="258.5">B</text>
<text x="78.7" y="261.4">1.5</text>
<text x="158.9" y="259.8">Nb de points</text>
<text x="75.2" y="265.3">Jauge -0.1 passe sans jeu</text>
<text x="166.4" y="269.1">COUPE</text>
<text x="180" y="269.1">C-C- PROFIL</text>
<text x="74" y="284.8">1</text>
<text x="78.9" y="284.8">0.2</text>
</g>
<g font-size="3.3">
<text x="363.6" y="271.7">17-08-2018</text>
<text x="392.6" y="271.7">Martin J</text>
</g>
<g font-size="3.1">
<text x="230.5" y="233.2">2</text>
<text x="238.5" y="233.2">1</text>
<text x="244.8" y="233.2">BRIN 6H</text>
<text x="334.8" y="233.2">PR</text>
<text x="341.8" y="233.2">BCB_P053_22</text>
<text x="230.5" y="239.2">1</text>
<text x="238.5" y="239.2">1</text>
<text x="244.8" y="239.2">BRIN 12H</text>
<text x="334.8" y="239.2">PR</text>
<text x="341.8" y="239.2">BCA_P053_22</text>
<text x="230.3" y="250">B</text>
<text x="245.8" y="250">C</text>
<text x="261.3" y="250">D</text>
<text x="276.8" y="250">E</text>
<text x="292.3" y="250">F</text>
<text x="307.8" y="250">G</text>
<text x="323.3" y="250">H</text>
<text x="338.8" y="250">I</text>
<text x="354.3" y="250">J</text>
<text x="369.8" y="250">K</text>
<text x="385.3" y="250">L</text>
<text x="400.8" y="250">M</text>
</g>
<g font-size="2.9">
<text x="347.2" y="265.1">ECHELLE</text>
<text x="370.3" y="265.1">DATE</text>
<text x="397.3" y="265.1">VISA</text>
<text x="335.8" y="277.9">ANCIEN PLAN:-</text>
<text x="393.5" y="277.9">PAGE:</text>
</g>
<g font-size="2.6">
<text x="14.8" y="269.2" transform="rotate(-90 14.8 269.2)">Version</text>
<text x="17" y="266.8" transform="rotate(-90 17 266.8)">plan</text>
<text x="14.8" y="291" transform="rotate(-90 14.8 291)">Version</text>
<text x="17" y="289.4" transform="rotate(-90 17 289.4)">pièce</text>
</g>
<g font-size="2.3">
<text x="228.8" y="244.9">POS</text>
<text x="236.8" y="244.9">QTE</text>
<text x="278.6" y="244.9">DESIGNATION</text>
<text x="349" y="244.9">DE</text>
<text x="354.4" y="244.9">PLAN</text>
<text x="385.4" y="244.9">REMARQUES</text>
<text x="238.4" y="249.8">-</text>
<text x="253.9" y="249.8">-</text>
<text x="269.4" y="249.8">-</text>
<text x="284.9" y="249.8">-</text>
<text x="300.4" y="249.8">-</text>
<text x="315.9" y="249.8">-</text>
<text x="331.4" y="249.8">-</text>
<text x="346.9" y="249.8">-</text>
<text x="362.4" y="249.8">-</text>
<text x="377.9" y="249.8">-</text>
<text x="393.4" y="249.8">-</text>
<text x="408.9" y="249.8">-</text>
<text x="234.5" y="253.5">-</text>
<text x="250" y="253.5">-</text>
<text x="265.5" y="253.5">-</text>
<text x="281" y="253.5">-</text>
<text x="296.5" y="253.5">-</text>
<text x="312" y="253.5">-</text>
<text x="327.5" y="253.5">-</text>
<text x="343" y="253.5">-</text>
<text x="358.5" y="253.5">-</text>
<text x="374" y="253.5">-</text>
<text x="389.5" y="253.5">-</text>
<text x="405" y="253.5">-</text>
</g>
<g font-size="2.1">
<text x="282.9" y="263.5">TOLERANCES GENERALES SELON ISO 2768 - fH.</text>
<text x="282.9" y="266.1">NORME FILETAGE SELON NIHS SAUF INDICATION</text>
<text x="287.1" y="269.9">0</text>
<text x="296.2" y="269.9">&gt; 6</text>
<text x="306" y="269.9">&gt; 30</text>
<text x="315.8" y="269.9">&gt; 120</text>
<text x="335.1" y="264.8">UNITE: mm</text>
<text x="285.2" y="272.5">...6</text>
<text x="295" y="272.5">...30</text>
<text x="304.8" y="272.5">...120</text>
<text x="315.2" y="272.5">...400</text>
<text x="326.2" y="271.2">ANGLE</text>
</g>
<g font-size="2">
<text x="229.4" y="140.4" transform="rotate(26 229.4 140.4)">+10</text>
<text x="229.7" y="142.9" transform="rotate(26 229.7 142.9)">0</text>
<text x="263.6" y="139.7" transform="rotate(-25 263.6 139.7)">+10</text>
<text x="265.8" y="141" transform="rotate(-25 265.8 141)">0</text>
</g>
<g font-size="1.8">
<text x="280.4" y="285.1">CE DERNIER EST RESERVE AU SEUL DESTINATAIRE AUTORISE.</text>
<text x="281.4" y="287.3">SANS AUTORISATION ECRITE PREALABLE, IL NE PEUT ETRE</text>
<text x="284.1" y="282.8">TOUS NOS DROITS SUR CE DOCUMENT SONT RESERVES.</text>
<text x="282" y="289.6">NI COPIE, NI REPRODUIT, NI COMMUNIQUE A DES TIERS.</text>
</g>
</svg>
